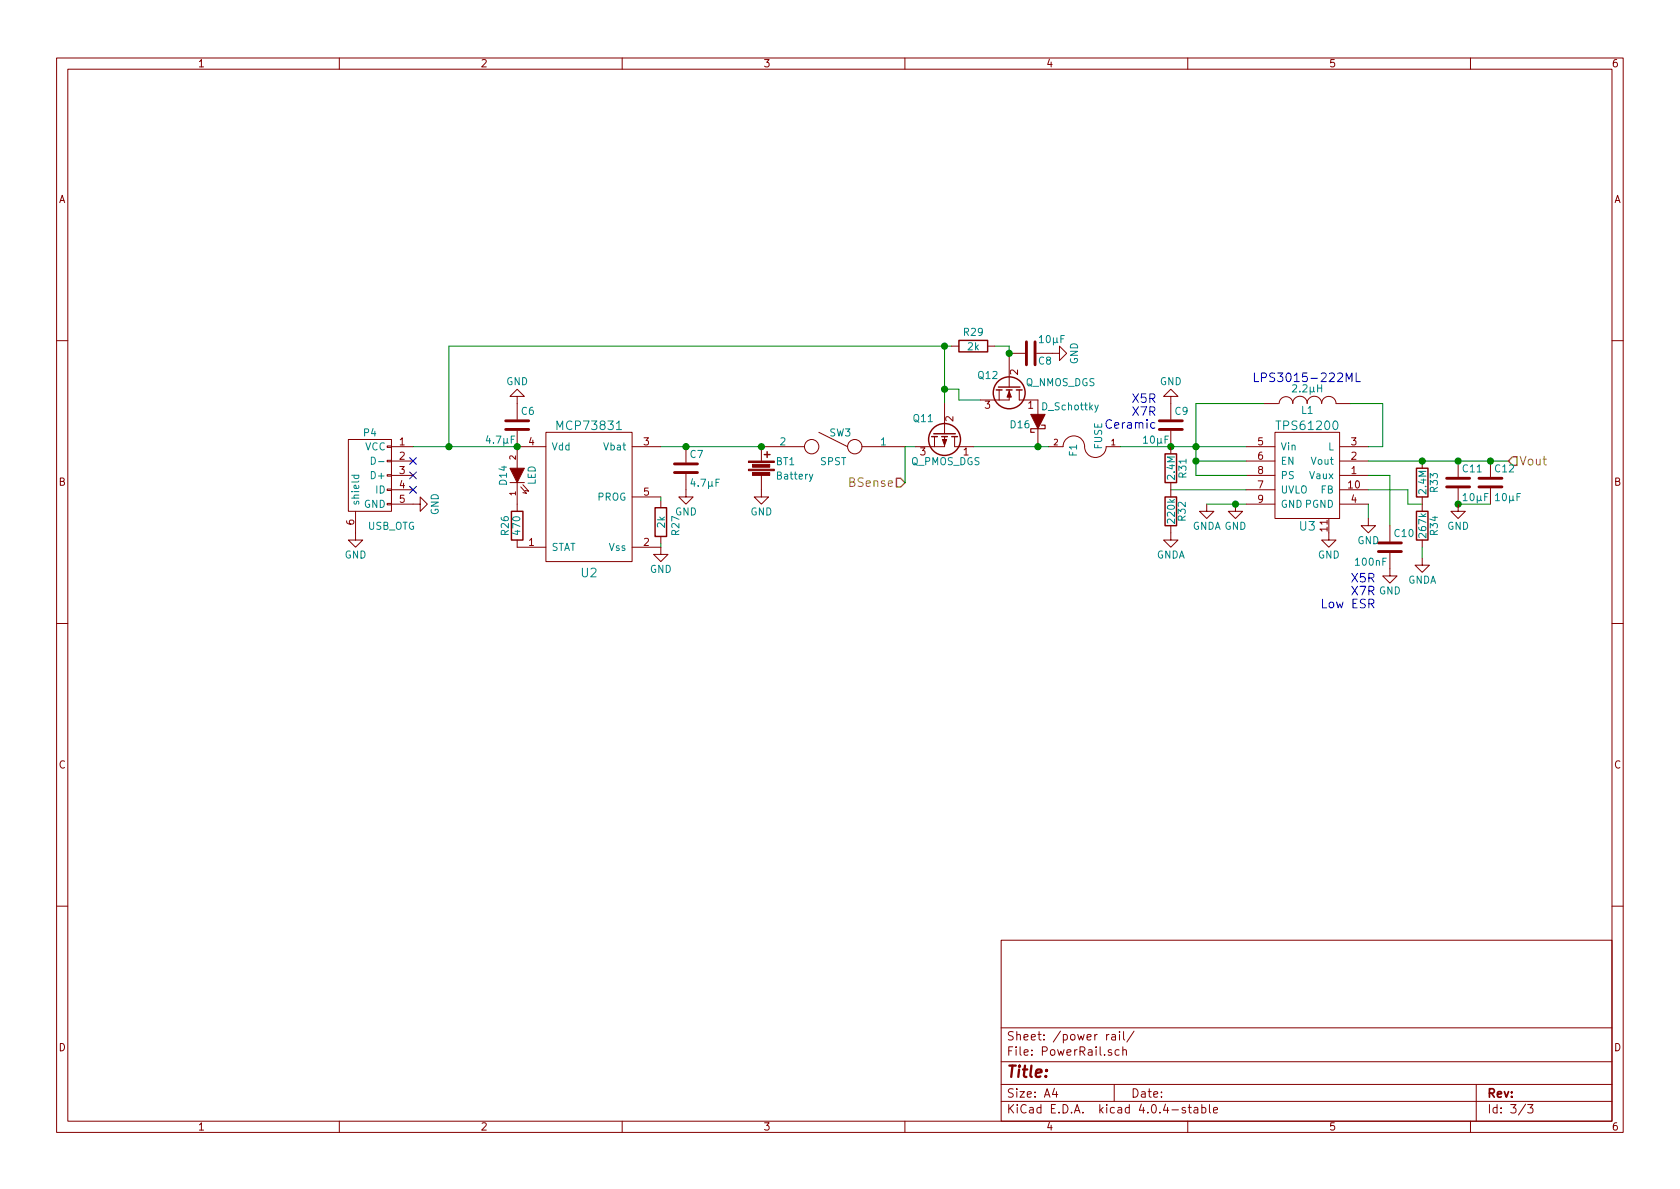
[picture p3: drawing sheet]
<svg xmlns="http://www.w3.org/2000/svg" width="297mm" height="210mm" viewBox="0 0 297 210" stroke-linecap="round" stroke-linejoin="round" font-family="sans-serif">
<g fill="none" stroke="#840000" stroke-width=".18">
<path d="M10 10.3h277v189.9h-277zM12 12.2h273v186.1h-273zM60 10.3v1.9M110 10.3v1.9M160 10.3v1.9M210 10.3v1.9M260 10.3v1.9M10 60.2h2M61.6 77.7h7.6v12.7h-7.6zM68.5 78.9h.7v.2h-.7zM69.2 79h3.8M91.4 70.1h1.3l-1.3-1.3-1.2 1.3h1.2v4.1"/>
<path d="M91.4 79h5.1M91.4 76.2v6.6M96.5 76.4h15.3v22.9h-15.3zM97.8 76.4h.1M111.8 79h5M121.3 79v2.8M142.2 79h-7.6v2.5M144.8 76.4l5.1 2.6M152.4 79h7.6M165.2 77.2v1.8M167 77.2v1.8h-5.1M167 71.4v5.3"/>
<path d="M168.3 61.2h1.2M168.8 77.2v1.8h3.3M174.6 61.2h1.3M176.7 69v1.7M178.4 62.5h2.8M178.4 63.1v5.3M178.4 69v1.7h-5M180.2 69v1.7h3.3v2.6M183.3 62.5h4v-1.3l1.3 1.3-1.3 1.2v-1.2M183.5 75.8v2.6M185.4 79h2.6a1.93 1.93 0 0 1 2.1-1.9 1.93 1.93 0 0 1 1.7 2.2 1.91 1.91 0 0 0 2 1.6 1.91 1.91 0 0 0 1.8-1.9h2.5M207 70.1h1.3l-1.3-1.3-1.3 1.3h1.3v4.1"/>
<path d="M207 76.2v4.1M220.3 79h5.1M223.5 71.4h2.6M225.4 76.4h11.5v15.3h-11.5zM226.2 71.3a1.22 1.22 0 0 1 1.2-1.2 1.22 1.22 0 0 1 1.2 1.2M228.5 71.3a1.3 1.3 0 0 1 1.3-1.2 1.3 1.3 0 0 1 1.3 1.2M231.1 71.3a1.3 1.3 0 0 1 1.3-1.2 1.3 1.3 0 0 1 1.3 1.2 1.27 1.27 0 0 1 1.2-1.2 1.27 1.27 0 0 1 1.3 1.2M236.2 71.4h2.6M236.9 79h5M285 60.2h2M62.9 90.4v5.1h-1.3l1.3 1.3 1.2-1.3h-1.2M68.5 81.4h.7v.3h-.7z"/>
<path d="M68.5 83.9h.7v.3h-.7zM68.5 86.5h.7v.2h-.7zM68.5 89h.7v.3h-.7zM69.2 89.1h5.1v1.3l1.3-1.3-1.3-1.2v1.2M69.2 81.5h3.8M69.2 84.1h3.8M69.2 86.6h3.8M90.2 85.3h2.5M91.4 95.5v1.3h5.1M91.4 85.3v5.1M92.1 86.1l1 1.1-.6-.1M92.5 85.7l1 1.2-.7-.2"/>
<path d="M111.8 96.8h5v1.2h1.3l-1.3 1.3-1.2-1.3h1.2M111.8 87.9h5M116.8 88.5v1.3M116.8 94.9v1.2M121.3 83.8v4.1h1.3l-1.3 1.2-1.3-1.2h1.3M134.6 84.1v3.8h1.3l-1.3 1.2-1.3-1.2h1.3M207 93v2.5h1.3l-1.3 1.3-1.3-1.3h1.3M207 85.3v2.6M213.4 89.1v1.3h1.2l-1.2 1.3-1.3-1.3h1.3M218.4 89.1v1.3h1.3l-1.3 1.3-1.2-1.3h1.2M220.3 81.5h5.1M220.3 84.1h5.1"/>
<path d="M220.3 86.6h5.1M220.3 89.1h5.1M234.9 94.2v1.3h1.3l-1.3 1.3-1.2-1.3h1.2M236.9 81.5h5M236.9 84.1h5M236.9 86.6h5M236.9 89.1h5M241.9 91.7v1.3h1.3l-1.3 1.2-1.2-1.2h1.2M245.7 97.8v4h1.3l-1.3 1.3-1.2-1.3h1.2M245.7 93v2.8M251.5 98.7v1.2h1.2l-1.2 1.3-1.3-1.3h1.3M251.5 81.5v1.3"/>
<path d="M251.5 87.9v2.5M251.5 95.5v1.3M257.8 86.4v4h1.3l-1.3 1.3-1.3-1.3h1.3M257.8 81.5v2.8M263.5 81.5v2.8M263.5 86.4v2.7M10 110.3h2M285 110.3h2M10 160.2h2M177 166.3h108v32h-108zM285 160.2h2M60 198.3v1.9"/>
<path d="M110 198.3v1.9M160 198.3v1.9M177 194.8h108M177 191.8h108M177 187.8h108M177 181.8h108M186.4 192.5l-.3 1h.9M186.8 193v1M195.7 182.9v1M196.1 182.9l-.4 .3M196.5 185.7a.37 .37 0 0 0-.6 .1l.1 .2 .5 .2 .1 .1-.2 .3-.5-.1M196.6 183h.6v.9"/>
<path d="M197 191.8v3M197.2 183.3l-.5 .1-.2 .2 .2 .3 .5-.1M197.9 185.7l-.5-.1-.2 .3v.6l.2 .1 .5-.1M197.9 182.4v.2M197.9 182.9v1M198.5 185.7l.2-.1 .4 .1 .1 .9M198.5 185.1v1.5M198.7 182.4v1.3l.2 .2M200.5 182.3l-1.3 2M209.6 195.9a.37 .37 0 0 0-.6 .1l.1 .3 .5 .1 .1 .1-.3 .3-.4-.1M210 198.3v1.9M210.1 195.8h.5"/>
<path d="M210.3 195.3v1.3l.3 .2M211.2 195.9h.5l.1 .9M211.8 196.2l-.5 .1-.2 .2 .2 .3 .5-.1M212.5 195.9l.4-.1 .3 .3-.1 .6h-.6M212.5 195.3v1.5M213.8 195.3v1.3l.2 .2M214.6 196.3l.7-.1-.1-.3-.4-.1-.2 .2v.7h.6M260 198.3v1.9M261 191.8v6.5M269.7 195.2l-1.2 2M270.1 195.3h.9l-.5 .6 .5 .1v.7l-.2 .1-.7-.1"/>
<circle cx="143.5" cy="79" r="1.27"/>
<circle cx="151.1" cy="79" r="1.27"/>
</g>
<g fill="none" stroke="#008400" stroke-width=".18">
<path d="M73 79h18.4M116.8 79h17.8M161.9 79h-1.9v6.3M167 68.8h2.5v1.9h3.9M167 61.2v10.2M168.3 61.2h-88.9v17.8M172.1 79h13.3M175.9 61.2h2.5v1.9M183.5 78.4v.6M198.1 79h22.2M223.5 71.4h-12v12.7h8.8M238.8 71.4h5.7v7.6h-2.6"/>
<path d="M116.8 87.9v.6M116.8 96.1v.7M207 86.6h13.3M211.5 81.5h8.8M213.4 89.1h6.9M241.9 89.1v2.6M241.9 81.5h24.8M241.9 86.6h7v2.5h2.6M241.9 84.1h3.8v8.9M251.5 96.8v1.9M257.8 89.1h5.7"/>
</g>
<g fill="#840000" stroke="#840000" stroke-width=".18">
<path d="M132.3 83h4.6v.2h-4.6z"/>
<path d="M132.3 81.5h4.6v.3h-4.6z"/>
<path d="M133 83.6h3.1v.5h-3.1z"/>
<path d="M133 82.1h3.1v.5h-3.1z"/>
<path d="M90.2 82.8h2.5l-1.3 2.5z"/>
<path d="M182.2 73.3h2.6l-1.3 2.5z"/>
<path d="M166.6 77.7h.8l-.4 1z"/>
<path d="M178.4 69.2l.4 1h-.7z"/>
</g>
<g fill="none" stroke="#840000" stroke-width=".25">
<path d="M135.6 79.9v1M164.7 77.2h1M165.1 76.7h3.8M166.5 77.2h1M168.3 77.2h1M169.5 60.2h5.1v2h-5.1zM176.1 69h1.1M176.5 68.4h3.8M177.9 69h1M179.7 69h1M90.4 90.4h2.1v5.1h-2.1zM115.8 89.8h2.1v5.1h-2.1z"/>
<path d="M135.1 80.4h1M206 80.3h2v5h-2zM206 87.9h2v5.1h-2zM250.4 82.8h2.1v5.1h-2.1zM250.4 90.4h2.1v5.1h-2.1z"/>
<circle cx="167" cy="77.7" r="2.82"/>
<circle cx="178.4" cy="69.5" r="2.82"/>
</g>
<path d="M109 76h.9M194.2 71.6l-.4 1.2-.2 .1M62.2 84h1.2M62.7 84l-.1 .4 .2 .2 .6-.1v-.5M65.7 80.8a.64 .64 0 0 1 .7 .7 .64 .64 0 0 1-.7 .6zM66.9 81.6h1M143.7 83.9l-.4 1.1-.2 .1" fill="none" stroke="#008484" stroke-width=".18"/>
<g fill="none" stroke="#840000" stroke-width=".51">
<path d="M89.4 75.9h4.1M89.4 74.4h4.1M181.5 60.4v4.1M183 60.4v4.1M205 75.9h4M205 74.4h4M119.3 83.6h4M119.3 82h4M243.7 97.5h4.1M243.7 96h4.1M255.8 86.1h4M255.8 84.6h4"/>
<path d="M261.5 86.1h4.1M261.5 84.6h4.1"/>
</g>
<path d="M72.4 80.9l1.2 1.2M72.4 83.5l1.2 1.2M72.4 86l1.2 1.2M73.6 80.9l-1.2 1.2M73.6 83.5l-1.2 1.2M73.6 86l-1.2 1.2" fill="none" stroke="#000084" stroke-width=".18"/>
<g fill="#008400" stroke="#008400" stroke-width=".25">
<circle cx="91.4" cy="79" r=".51"/>
<circle cx="121.3" cy="79" r=".51"/>
<circle cx="79.4" cy="79" r=".51"/>
<circle cx="178.4" cy="62.5" r=".51"/>
<circle cx="134.6" cy="79" r=".51"/>
<circle cx="211.5" cy="79" r=".51"/>
<circle cx="251.5" cy="81.5" r=".51"/>
<circle cx="211.5" cy="81.5" r=".51"/>
<circle cx="207" cy="79" r=".51"/>
<circle cx="183.5" cy="79" r=".51"/>
<circle cx="167" cy="61.2" r=".51"/>
<circle cx="167" cy="68.8" r=".51"/>
<circle cx="257.8" cy="81.5" r=".51"/>
<circle cx="257.8" cy="89.1" r=".51"/>
<circle cx="263.5" cy="81.5" r=".51"/>
<circle cx="218.4" cy="89.1" r=".51"/>
</g>
<path d="M158.5 84.6h.8l.7 .7-.7 .8h-.8zM267.5 80.8h.7v1.5h-.7l-.8-.8z" fill="none" stroke="#848400" stroke-width=".25"/>
<path d="M221.8 66v1.5h.7M223 66.8l.8-.1 .1-.2v-.4l-.3-.1h-.6v1.5" fill="none" stroke="#0000c2" stroke-width=".18"/>
<path d="M184.1 75.2h.7v.6h-2.6v.6h.7" fill="none" stroke="#840000" stroke-width=".2"/>
<text font-size="2.8" fill="#840000" x="178" y="190.5">Title:</text>
<g font-size="2.1" fill="#0000c2">
<text x="200.3" y="71.2">X5R</text>
<text x="224.5" y="67.6">LPS3015-222ML</text>
<text x="196.1" y="75.8">Ceramic</text>
<text x="200.3" y="73.5">X7R</text>
<text x="234" y="107.6">Low ESR</text>
<text x="239.1" y="103">X5R</text>
<text x="239.1" y="105.3">X7R</text>
</g>
<g font-size="2.1" fill="#008484">
<text x="98.8" y="76">MCP73831</text>
<text x="226.1" y="76">TPS61200</text>
<text x="229.8" y="93.8">U3</text>
<text x="102.8" y="102.1">U2</text>
</g>
<g font-size="2.1" fill="#848400">
<text x="268.6" y="82.3">Vout</text>
<text x="150.3" y="86.1">BSense</text>
</g>
<g font-size="2.1" fill="#840000">
<text x="178" y="184">Sheet: /power rail/</text>
<text x="178" y="186.7">File: PowerRail.sch</text>
<text x="178" y="196.9">KiCad E.D.A. kicad 4.0.4-stable</text>
<text x="178" y="194.1">Size: A4</text>
<text x="200" y="194.1">Date:</text>
<text x="263" y="194.1">Rev:</text>
<text x="263" y="196.9">Id: 3/3</text>
</g>
<g font-size="1.8" fill="#840000">
<text x="35" y="11.9">1</text>
<text x="85" y="11.9">2</text>
<text x="135" y="11.9">3</text>
<text x="185" y="11.9">4</text>
<text x="235" y="11.9">5</text>
<text x="285" y="11.9">6</text>
<text x="10.4" y="35.9">A</text>
<text x="285.4" y="35.9">A</text>
<text x="180" y="66.3" transform="rotate(-90 180 66.3)">2</text>
<text x="168.5" y="74.5" transform="rotate(-90 168.5 74.5)">2</text>
<text x="174.1" y="72.3">3</text>
<text x="181.8" y="72.3">1</text>
<text x="70.6" y="78.7">1</text>
<text x="70.6" y="81.3">2</text>
<text x="70.6" y="83.8">3</text>
<text x="93.5" y="78.7">4</text>
<text x="113.8" y="78.7">3</text>
<text x="162.7" y="80.5">3</text>
<text x="170.3" y="80.5">1</text>
<text x="222.4" y="78.7">5</text>
<text x="222.4" y="81.3">6</text>
<text x="222.4" y="83.8">8</text>
<text x="238.9" y="83.8">1</text>
<text x="238.9" y="81.3">2</text>
<text x="238.9" y="78.7">3</text>
<text x="10.4" y="85.9">B</text>
<text x="70.6" y="86.4">4</text>
<text x="70.6" y="88.9">5</text>
<text x="113.8" y="87.6">5</text>
<text x="222.4" y="86.4">7</text>
<text x="222.4" y="88.9">9</text>
<text x="238.4" y="86.4">10</text>
<text x="238.9" y="88.9">4</text>
<text x="285.4" y="85.9">B</text>
<text x="62.6" y="92.8" transform="rotate(-90 62.6 92.8)">6</text>
<text x="234.7" y="93.9" transform="rotate(-90 234.7 93.9)">11</text>
<text x="93.5" y="96.5">1</text>
<text x="113.8" y="96.5">2</text>
<text x="10.4" y="135.9">C</text>
<text x="285.4" y="135.9">C</text>
<text x="10.4" y="185.9">D</text>
<text x="285.4" y="185.9">D</text>
<text x="35" y="199.9">1</text>
<text x="85" y="199.9">2</text>
<text x="135" y="199.9">3</text>
<text x="185" y="199.9">4</text>
<text x="235" y="199.9">5</text>
<text x="285" y="199.9">6</text>
</g>
<g font-size="1.8" fill="#008484">
<text x="170.5" y="59.4">R29</text>
<text x="171.1" y="61.9">2k</text>
<text x="183.6" y="64.5">C8</text>
<text x="183.9" y="60.6">10µF</text>
<text x="190.6" y="64.4" transform="rotate(-90 190.6 64.4)">GND</text>
<text x="89.5" y="68.1">GND</text>
<text x="173" y="67">Q12</text>
<text x="181.3" y="68.3">Q_NMOS_DGS</text>
<text x="205.1" y="68.1">GND</text>
<text x="64.3" y="77.2">P4</text>
<text x="92.2" y="73.3">C6</text>
<text x="146.7" y="77.2">SW3</text>
<text x="161.5" y="74.6">Q11</text>
<text x="178.7" y="75.7">D16</text>
<text x="184.4" y="72.5">D_Schottky</text>
<text x="207.8" y="73.3">C9</text>
<text x="230.1" y="73.2">L1</text>
<text x="64.5" y="79.6">VCC</text>
<text x="86.1" y="78.4">4.7µF</text>
<text x="97.5" y="79.6">Vdd</text>
<text x="106.9" y="79.6">Vbat</text>
<text x="122" y="81">C7</text>
<text x="137.2" y="82.2">BT1</text>
<text x="137.9" y="78.7">2</text>
<text x="145" y="82.2">SPST</text>
<text x="155.7" y="78.7">1</text>
<text x="161" y="82.2">Q_PMOS_DGS</text>
<text x="190.4" y="80.6" transform="rotate(-90 190.4 80.6)">F1</text>
<text x="194.8" y="79.4" transform="rotate(-90 194.8 79.4)">FUSE</text>
<text x="202.3" y="78.4">10µF</text>
<text x="226.4" y="79.6">Vin</text>
<text x="226.4" y="82.2">EN</text>
<text x="231.9" y="82.2">Vout</text>
<text x="234.7" y="79.6">L</text>
<text x="258.7" y="83.5">C11</text>
<text x="264.4" y="83.5">C12</text>
<text x="63.5" y="89.4" transform="rotate(-90 63.5 89.4)">shield</text>
<text x="64.3" y="89.8">GND</text>
<text x="65.9" y="84.7">D+</text>
<text x="66.4" y="87.2">ID</text>
<text x="89.6" y="85.7" transform="rotate(-90 89.6 85.7)">D14</text>
<text x="94.7" y="85.8" transform="rotate(-90 94.7 85.8)">LED</text>
<text x="105.5" y="88.5">PROG</text>
<text x="122.3" y="86">4.7µF</text>
<text x="137.5" y="84.8">Battery</text>
<text x="207.7" y="84.7" transform="rotate(-90 207.7 84.7)">2.4M</text>
<text x="209.8" y="84.4" transform="rotate(-90 209.8 84.4)">R31</text>
<text x="226.4" y="87.2">UVLO</text>
<text x="226.4" y="84.7">PS</text>
<text x="226.4" y="89.8">GND PGND</text>
<text x="231.6" y="84.7">Vaux</text>
<text x="233.5" y="87.2">FB</text>
<text x="252.2" y="87.3" transform="rotate(-90 252.2 87.3)">2.4M</text>
<text x="254.2" y="87" transform="rotate(-90 254.2 87)">R33</text>
<text x="258.8" y="88.6">10µF</text>
<text x="264.5" y="88.6">10µF</text>
<text x="64.9" y="93.7">USB_OTG</text>
<text x="77.5" y="91.1" transform="rotate(-90 77.5 91.1)">GND</text>
<text x="89.9" y="94.6" transform="rotate(-90 89.9 94.6)">R26</text>
<text x="92" y="94.4" transform="rotate(-90 92 94.4)">470</text>
<text x="117.6" y="93.3" transform="rotate(-90 117.6 93.3)">2k</text>
<text x="119.3" y="91.1">GND</text>
<text x="120.1" y="94.6" transform="rotate(-90 120.1 94.6)">R27</text>
<text x="132.7" y="91.1">GND</text>
<text x="207.7" y="92.4" transform="rotate(-90 207.7 92.4)">220k</text>
<text x="209.6" y="92" transform="rotate(-90 209.6 92)">R32</text>
<text x="210.8" y="93.7">GNDA GND</text>
<text x="246.6" y="94.9">C10</text>
<text x="252.2" y="94.9" transform="rotate(-90 252.2 94.9)">267k</text>
<text x="254.2" y="94.6" transform="rotate(-90 254.2 94.6)">R34</text>
<text x="255.9" y="93.7">GND</text>
<text x="60.9" y="98.7">GND</text>
<text x="97.5" y="97.4">STAT</text>
<text x="107.6" y="97.4">Vss</text>
<text x="114.9" y="101.3">GND</text>
<text x="204.4" y="98.7">GNDA</text>
<text x="233" y="98.7">GND</text>
<text x="239.8" y="100">100nF</text>
<text x="240" y="96.2">GND</text>
<text x="243.8" y="105.1">GND</text>
<text x="248.9" y="103.2">GNDA</text>
</g>
<text font-size="1.8" fill="#0000c2" x="228.7" y="69.4">2.2µH</text>
<g font-size="1.4" fill="#840000">
<text x="91.2" y="81.3" transform="rotate(-90 91.2 81.3)">2</text>
<text x="186.3" y="78.7">2</text>
<text x="196.5" y="78.7">1</text>
<text x="91.2" y="87.6" transform="rotate(-90 91.2 87.6)">1</text>
</g>
</svg>
